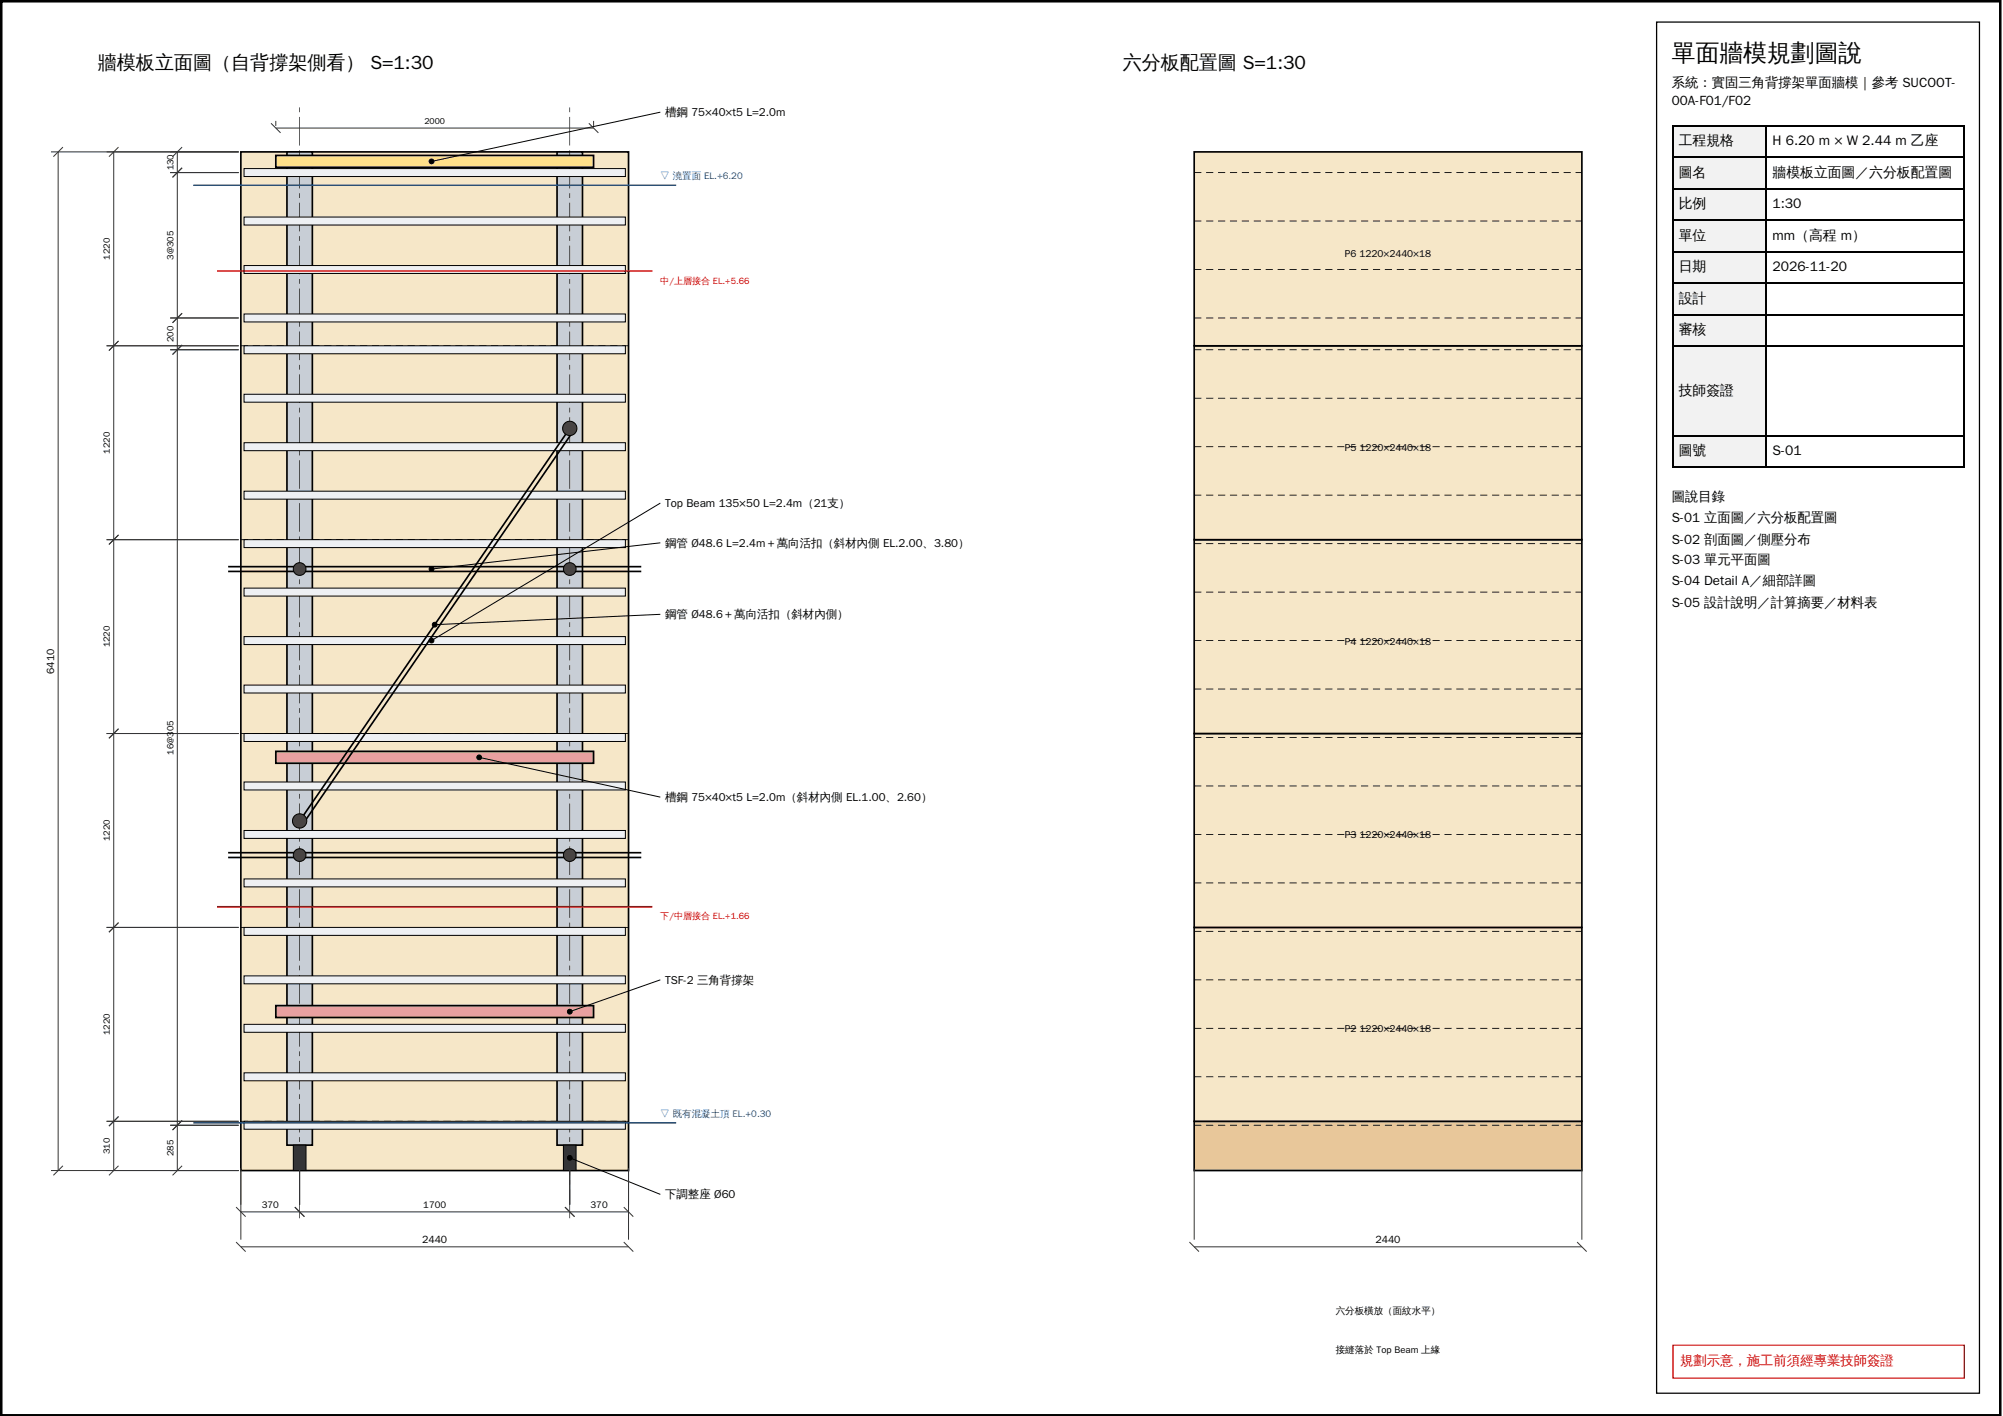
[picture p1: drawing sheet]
<svg xmlns="http://www.w3.org/2000/svg" width="420mm" height="297mm" viewBox="0 0 420 297" stroke-linecap="round" stroke-linejoin="round" font-family="sans-serif">
<path d="M.3 .3h419.3v296.6h-419.3z" fill="none" stroke="#000" stroke-width=".53"/>
<path d="M50.5 31.9h81.4v213.6h-81.4z" fill="#f6e7c8"/>
<path d="M50.5 31.9h81.4v213.6h-81.4z" fill="none" stroke="#000" stroke-width=".35"/>
<g fill="#000">
<path d="M50.5 72.4h1.5v.2h-1.5zM53 72.4h1.5v.2h-1.5zM55.5 72.4h1.5v.2h-1.5zM58 72.4h1.5v.2h-1.5zM60.5 72.4h1.5v.2h-1.5zM63 72.4h1.5v.2h-1.5zM65.5 72.4h1.5v.2h-1.5zM68 72.4h1.5v.2h-1.5zM70.5 72.4h1.5v.2h-1.5zM73 72.4h1.5v.2h-1.5zM75.5 72.4h1.5v.2h-1.5zM78 72.4h1.5v.2h-1.5zM80.5 72.4h1.5v.2h-1.5zM83 72.4h1.5v.2h-1.5zM85.5 72.4h1.5v.2h-1.5zM88 72.4h1.5v.2h-1.5zM90.5 72.4h1.5v.2h-1.5zM93 72.4h1.5v.2h-1.5zM95.5 72.4h1.5v.2h-1.5zM98 72.4h1.5v.2h-1.5zM100.5 72.4h1.5v.2h-1.5zM103 72.4h1.5v.2h-1.5zM105.5 72.4h1.5v.2h-1.5zM108 72.4h1.5v.2h-1.5zM110.5 72.4h1.5v.2h-1.5zM113 72.4h1.5v.2h-1.5zM115.5 72.4h1.5v.2h-1.5zM118 72.4h1.5v.2h-1.5zM120.5 72.4h1.5v.2h-1.5zM123 72.4h1.5v.2h-1.5zM125.5 72.4h1.5v.2h-1.5zM128 72.4h1.5v.2h-1.5zM130.5 72.4h1.4v.2h-1.4z"/>
<path d="M50.5 113.1h1.5v.2h-1.5zM53 113.1h1.5v.2h-1.5zM55.5 113.1h1.5v.2h-1.5zM58 113.1h1.5v.2h-1.5zM60.5 113.1h1.5v.2h-1.5zM63 113.1h1.5v.2h-1.5zM65.5 113.1h1.5v.2h-1.5zM68 113.1h1.5v.2h-1.5zM70.5 113.1h1.5v.2h-1.5zM73 113.1h1.5v.2h-1.5zM75.5 113.1h1.5v.2h-1.5zM78 113.1h1.5v.2h-1.5zM80.5 113.1h1.5v.2h-1.5zM83 113.1h1.5v.2h-1.5zM85.5 113.1h1.5v.2h-1.5zM88 113.1h1.5v.2h-1.5zM90.5 113.1h1.5v.2h-1.5zM93 113.1h1.5v.2h-1.5zM95.5 113.1h1.5v.2h-1.5zM98 113.1h1.5v.2h-1.5zM100.5 113.1h1.5v.2h-1.5zM103 113.1h1.5v.2h-1.5zM105.5 113.1h1.5v.2h-1.5zM108 113.1h1.5v.2h-1.5zM110.5 113.1h1.5v.2h-1.5zM113 113.1h1.5v.2h-1.5zM115.5 113.1h1.5v.2h-1.5zM118 113.1h1.5v.2h-1.5zM120.5 113.1h1.5v.2h-1.5zM123 113.1h1.5v.2h-1.5zM125.5 113.1h1.5v.2h-1.5zM128 113.1h1.5v.2h-1.5zM130.5 113.1h1.4v.2h-1.4z"/>
<path d="M50.5 153.8h1.5v.1h-1.5zM53 153.8h1.5v.1h-1.5zM55.5 153.8h1.5v.1h-1.5zM58 153.8h1.5v.1h-1.5zM60.5 153.8h1.5v.1h-1.5zM63 153.8h1.5v.1h-1.5zM65.5 153.8h1.5v.1h-1.5zM68 153.8h1.5v.1h-1.5zM70.5 153.8h1.5v.1h-1.5zM73 153.8h1.5v.1h-1.5zM75.5 153.8h1.5v.1h-1.5zM78 153.8h1.5v.1h-1.5zM80.5 153.8h1.5v.1h-1.5zM83 153.8h1.5v.1h-1.5zM85.5 153.8h1.5v.1h-1.5zM88 153.8h1.5v.1h-1.5zM90.5 153.8h1.5v.1h-1.5zM93 153.8h1.5v.1h-1.5zM95.5 153.8h1.5v.1h-1.5zM98 153.8h1.5v.1h-1.5zM100.5 153.8h1.5v.1h-1.5zM103 153.8h1.5v.1h-1.5zM105.5 153.8h1.5v.1h-1.5zM108 153.8h1.5v.1h-1.5zM110.5 153.8h1.5v.1h-1.5zM113 153.8h1.5v.1h-1.5zM115.5 153.8h1.5v.1h-1.5zM118 153.8h1.5v.1h-1.5zM120.5 153.8h1.5v.1h-1.5zM123 153.8h1.5v.1h-1.5zM125.5 153.8h1.5v.1h-1.5zM128 153.8h1.5v.1h-1.5zM130.5 153.8h1.4v.1h-1.4z"/>
<path d="M50.5 194.4h1.5v.2h-1.5zM53 194.4h1.5v.2h-1.5zM55.5 194.4h1.5v.2h-1.5zM58 194.4h1.5v.2h-1.5zM60.5 194.4h1.5v.2h-1.5zM63 194.4h1.5v.2h-1.5zM65.5 194.4h1.5v.2h-1.5zM68 194.4h1.5v.2h-1.5zM70.5 194.4h1.5v.2h-1.5zM73 194.4h1.5v.2h-1.5zM75.5 194.4h1.5v.2h-1.5zM78 194.4h1.5v.2h-1.5zM80.5 194.4h1.5v.2h-1.5zM83 194.4h1.5v.2h-1.5zM85.5 194.4h1.5v.2h-1.5zM88 194.4h1.5v.2h-1.5zM90.5 194.4h1.5v.2h-1.5zM93 194.4h1.5v.2h-1.5zM95.5 194.4h1.5v.2h-1.5zM98 194.4h1.5v.2h-1.5zM100.5 194.4h1.5v.2h-1.5zM103 194.4h1.5v.2h-1.5zM105.5 194.4h1.5v.2h-1.5zM108 194.4h1.5v.2h-1.5zM110.5 194.4h1.5v.2h-1.5zM113 194.4h1.5v.2h-1.5zM115.5 194.4h1.5v.2h-1.5zM118 194.4h1.5v.2h-1.5zM120.5 194.4h1.5v.2h-1.5zM123 194.4h1.5v.2h-1.5zM125.5 194.4h1.5v.2h-1.5zM128 194.4h1.5v.2h-1.5zM130.5 194.4h1.4v.2h-1.4z"/>
<path d="M50.5 235.1h1.5v.2h-1.5zM53 235.1h1.5v.2h-1.5zM55.5 235.1h1.5v.2h-1.5zM58 235.1h1.5v.2h-1.5zM60.5 235.1h1.5v.2h-1.5zM63 235.1h1.5v.2h-1.5zM65.5 235.1h1.5v.2h-1.5zM68 235.1h1.5v.2h-1.5zM70.5 235.1h1.5v.2h-1.5zM73 235.1h1.5v.2h-1.5zM75.5 235.1h1.5v.2h-1.5zM78 235.1h1.5v.2h-1.5zM80.5 235.1h1.5v.2h-1.5zM83 235.1h1.5v.2h-1.5zM85.5 235.1h1.5v.2h-1.5zM88 235.1h1.5v.2h-1.5zM90.5 235.1h1.5v.2h-1.5zM93 235.1h1.5v.2h-1.5zM95.5 235.1h1.5v.2h-1.5zM98 235.1h1.5v.2h-1.5zM100.5 235.1h1.5v.2h-1.5zM103 235.1h1.5v.2h-1.5zM105.5 235.1h1.5v.2h-1.5zM108 235.1h1.5v.2h-1.5zM110.5 235.1h1.5v.2h-1.5zM113 235.1h1.5v.2h-1.5zM115.5 235.1h1.5v.2h-1.5zM118 235.1h1.5v.2h-1.5zM120.5 235.1h1.5v.2h-1.5zM123 235.1h1.5v.2h-1.5zM125.5 235.1h1.5v.2h-1.5zM128 235.1h1.5v.2h-1.5zM130.5 235.1h1.4v.2h-1.4z"/>
</g>
<path d="M60.2 31.9h5.3v208.3h-5.3z" fill="#c8ced6"/>
<path d="M60.2 31.9h5.3v208.3h-5.3z" fill="none" stroke="#000" stroke-width=".35"/>
<path d="M62.8 249.5h.1v6h-.1zM62.8 247.5h.1v1h-.1zM62.8 240.5h.1v6h-.1zM62.8 238.5h.1v1h-.1zM62.8 231.5h.1v6h-.1zM62.8 229.5h.1v1h-.1zM62.8 222.5h.1v6h-.1zM62.8 220.5h.1v1h-.1zM62.8 213.5h.1v6h-.1zM62.8 211.5h.1v1h-.1zM62.8 204.5h.1v6h-.1zM62.8 202.5h.1v1h-.1zM62.8 195.5h.1v6h-.1zM62.8 193.5h.1v1h-.1zM62.8 186.5h.1v6h-.1zM62.8 184.5h.1v1h-.1zM62.8 177.5h.1v6h-.1zM62.8 175.5h.1v1h-.1zM62.8 168.5h.1v6h-.1zM62.8 166.5h.1v1h-.1zM62.8 159.5h.1v6h-.1zM62.8 157.5h.1v1h-.1zM62.8 150.5h.1v6h-.1zM62.8 148.5h.1v1h-.1zM62.8 141.5h.1v6h-.1zM62.8 139.5h.1v1h-.1zM62.8 132.5h.1v6h-.1zM62.8 130.5h.1v1h-.1zM62.8 123.5h.1v6h-.1zM62.8 121.5h.1v1h-.1zM62.8 114.5h.1v6h-.1zM62.8 112.5h.1v1h-.1zM62.8 105.5h.1v6h-.1zM62.8 103.5h.1v1h-.1zM62.8 96.5h.1v6h-.1zM62.8 94.5h.1v1h-.1zM62.8 87.5h.1v6h-.1zM62.8 85.5h.1v1h-.1zM62.8 78.5h.1v6h-.1zM62.8 76.5h.1v1h-.1zM62.8 69.5h.1v6h-.1zM62.8 67.5h.1v1h-.1zM62.8 60.5h.1v6h-.1zM62.8 58.5h.1v1h-.1zM62.8 51.5h.1v6h-.1zM62.8 49.5h.1v1h-.1zM62.8 42.5h.1v6h-.1zM62.8 40.5h.1v1h-.1zM62.8 33.5h.1v6h-.1zM62.8 31.5h.1v1h-.1zM62.8 24.5h.1v6h-.1zM62.8 22.5h.1v1h-.1z" fill="#000"/>
<path d="M61.5 240.2h2.7v5.3h-2.7z" fill="#334"/>
<path d="M61.5 240.2h2.7v5.3h-2.7z" fill="none" stroke="#000" stroke-width=".21"/>
<path d="M116.9 31.9h5.3v208.3h-5.3z" fill="#c8ced6"/>
<path d="M116.9 31.9h5.3v208.3h-5.3z" fill="none" stroke="#000" stroke-width=".35"/>
<path d="M119.5 249.5h.1v6h-.1zM119.5 247.5h.1v1h-.1zM119.5 240.5h.1v6h-.1zM119.5 238.5h.1v1h-.1zM119.5 231.5h.1v6h-.1zM119.5 229.5h.1v1h-.1zM119.5 222.5h.1v6h-.1zM119.5 220.5h.1v1h-.1zM119.5 213.5h.1v6h-.1zM119.5 211.5h.1v1h-.1zM119.5 204.5h.1v6h-.1zM119.5 202.5h.1v1h-.1zM119.5 195.5h.1v6h-.1zM119.5 193.5h.1v1h-.1zM119.5 186.5h.1v6h-.1zM119.5 184.5h.1v1h-.1zM119.5 177.5h.1v6h-.1zM119.5 175.5h.1v1h-.1zM119.5 168.5h.1v6h-.1zM119.5 166.5h.1v1h-.1zM119.5 159.5h.1v6h-.1zM119.5 157.5h.1v1h-.1zM119.5 150.5h.1v6h-.1zM119.5 148.5h.1v1h-.1zM119.5 141.5h.1v6h-.1zM119.5 139.5h.1v1h-.1zM119.5 132.5h.1v6h-.1zM119.5 130.5h.1v1h-.1zM119.5 123.5h.1v6h-.1zM119.5 121.5h.1v1h-.1zM119.5 114.5h.1v6h-.1zM119.5 112.5h.1v1h-.1zM119.5 105.5h.1v6h-.1zM119.5 103.5h.1v1h-.1zM119.5 96.5h.1v6h-.1zM119.5 94.5h.1v1h-.1zM119.5 87.5h.1v6h-.1zM119.5 85.5h.1v1h-.1zM119.5 78.5h.1v6h-.1zM119.5 76.5h.1v1h-.1zM119.5 69.5h.1v6h-.1zM119.5 67.5h.1v1h-.1zM119.5 60.5h.1v6h-.1zM119.5 58.5h.1v1h-.1zM119.5 51.5h.1v6h-.1zM119.5 49.5h.1v1h-.1zM119.5 42.5h.1v6h-.1zM119.5 40.5h.1v1h-.1zM119.5 33.5h.1v6h-.1zM119.5 31.5h.1v1h-.1zM119.5 24.5h.1v6h-.1zM119.5 22.5h.1v1h-.1z" fill="#000"/>
<path d="M118.2 240.2h2.7v5.3h-2.7z" fill="#334"/>
<path d="M118.2 240.2h2.7v5.3h-2.7z" fill="none" stroke="#000" stroke-width=".21"/>
<path d="M51.2 235.2h80v1.7h-80z" fill="#eef0f3"/>
<path d="M51.2 235.2h80v1.7h-80z" fill="none" stroke="#000" stroke-width=".21"/>
<path d="M51.2 225h80v1.7h-80z" fill="#eef0f3"/>
<path d="M51.2 225h80v1.7h-80z" fill="none" stroke="#000" stroke-width=".21"/>
<path d="M51.2 214.9h80v1.6h-80z" fill="#eef0f3"/>
<path d="M51.2 214.9h80v1.6h-80z" fill="none" stroke="#000" stroke-width=".21"/>
<path d="M51.2 204.7h80v1.7h-80z" fill="#eef0f3"/>
<path d="M51.2 204.7h80v1.7h-80z" fill="none" stroke="#000" stroke-width=".21"/>
<path d="M51.2 194.5h80v1.7h-80z" fill="#eef0f3"/>
<path d="M51.2 194.5h80v1.7h-80z" fill="none" stroke="#000" stroke-width=".21"/>
<path d="M51.2 184.4h80v1.6h-80z" fill="#eef0f3"/>
<path d="M51.2 184.4h80v1.6h-80z" fill="none" stroke="#000" stroke-width=".21"/>
<path d="M51.2 174.2h80v1.7h-80z" fill="#eef0f3"/>
<path d="M51.2 174.2h80v1.7h-80z" fill="none" stroke="#000" stroke-width=".21"/>
<path d="M51.2 164h80v1.7h-80z" fill="#eef0f3"/>
<path d="M51.2 164h80v1.7h-80z" fill="none" stroke="#000" stroke-width=".21"/>
<path d="M51.2 153.9h80v1.6h-80z" fill="#eef0f3"/>
<path d="M51.2 153.9h80v1.6h-80z" fill="none" stroke="#000" stroke-width=".21"/>
<path d="M51.2 143.7h80v1.7h-80z" fill="#eef0f3"/>
<path d="M51.2 143.7h80v1.7h-80z" fill="none" stroke="#000" stroke-width=".21"/>
<path d="M51.2 133.5h80v1.7h-80z" fill="#eef0f3"/>
<path d="M51.2 133.5h80v1.7h-80z" fill="none" stroke="#000" stroke-width=".21"/>
<path d="M51.2 123.4h80v1.6h-80z" fill="#eef0f3"/>
<path d="M51.2 123.4h80v1.6h-80z" fill="none" stroke="#000" stroke-width=".21"/>
<path d="M51.2 113.2h80v1.7h-80z" fill="#eef0f3"/>
<path d="M51.2 113.2h80v1.7h-80z" fill="none" stroke="#000" stroke-width=".21"/>
<path d="M51.2 103h80v1.7h-80z" fill="#eef0f3"/>
<path d="M51.2 103h80v1.7h-80z" fill="none" stroke="#000" stroke-width=".21"/>
<path d="M51.2 92.9h80v1.6h-80z" fill="#eef0f3"/>
<path d="M51.2 92.9h80v1.6h-80z" fill="none" stroke="#000" stroke-width=".21"/>
<path d="M51.2 82.7h80v1.7h-80z" fill="#eef0f3"/>
<path d="M51.2 82.7h80v1.7h-80z" fill="none" stroke="#000" stroke-width=".21"/>
<path d="M51.2 72.5h80v1.7h-80z" fill="#eef0f3"/>
<path d="M51.2 72.5h80v1.7h-80z" fill="none" stroke="#000" stroke-width=".21"/>
<path d="M51.2 65.9h80v1.6h-80z" fill="#eef0f3"/>
<path d="M51.2 65.9h80v1.6h-80z" fill="none" stroke="#000" stroke-width=".21"/>
<path d="M51.2 55.7h80v1.7h-80z" fill="#eef0f3"/>
<path d="M51.2 55.7h80v1.7h-80z" fill="none" stroke="#000" stroke-width=".21"/>
<path d="M51.2 45.5h80v1.7h-80z" fill="#eef0f3"/>
<path d="M51.2 45.5h80v1.7h-80z" fill="none" stroke="#000" stroke-width=".21"/>
<path d="M51.2 35.4h80v1.6h-80z" fill="#eef0f3"/>
<path d="M51.2 35.4h80v1.6h-80z" fill="none" stroke="#000" stroke-width=".21"/>
<path d="M57.9 32.6h66.6v2.5h-66.6z" fill="#ffe08a"/>
<path d="M57.9 32.6h66.6v2.5h-66.6z" fill="none" stroke="#000" stroke-width=".35"/>
<path d="M57.9 210.9h66.6v2.5h-66.6z" fill="#e8a0a0"/>
<path d="M57.9 210.9h66.6v2.5h-66.6z" fill="none" stroke="#000" stroke-width=".35"/>
<path d="M57.9 157.6h66.6v2.5h-66.6z" fill="#e8a0a0"/>
<path d="M57.9 157.6h66.6v2.5h-66.6zM47.9 178.9h86.6M47.9 179.9h86.6" fill="none" stroke="#000" stroke-width=".35"/>
<circle cx="62.9" cy="179.4" r="1.33" fill="#444"/>
<circle cx="62.9" cy="179.4" r="1.33" fill="none" stroke="#000" stroke-width=".21"/>
<circle cx="119.5" cy="179.4" r="1.33" fill="#444"/>
<circle cx="119.5" cy="179.4" r="1.33" fill="none" stroke="#000" stroke-width=".21"/>
<path d="M47.9 118.9h86.6M47.9 119.9h86.6" fill="none" stroke="#000" stroke-width=".35"/>
<circle cx="62.9" cy="119.4" r="1.33" fill="#444"/>
<circle cx="62.9" cy="119.4" r="1.33" fill="none" stroke="#000" stroke-width=".21"/>
<circle cx="119.5" cy="119.4" r="1.33" fill="#444"/>
<circle cx="119.5" cy="119.4" r="1.33" fill="none" stroke="#000" stroke-width=".21"/>
<path d="M119.5 89.9l-56.6 82.3M120.2 90.5l-56.7 82.4" fill="none" stroke="#000" stroke-width=".35"/>
<circle cx="62.9" cy="172.2" r="1.5" fill="#444"/>
<circle cx="62.9" cy="172.2" r="1.5" fill="none" stroke="#000" stroke-width=".21"/>
<circle cx="119.5" cy="89.9" r="1.5" fill="#444"/>
<g fill="none" stroke="#000" stroke-width=".21">
<path d="M138.5 23.5l-48 10.4M138.5 113.9l-48 5.5M138.5 105.5l-48 28.9M138.5 128.9l-47.3 2.1M100.5 158.9l38 8.3M138.5 205.5l-19 6.7M119.5 242.9l19 7.6"/>
<circle cx="90.5" cy="33.9" r=".5"/>
<circle cx="119.5" cy="89.9" r="1.5"/>
<circle cx="90.5" cy="119.4" r=".5"/>
<circle cx="90.5" cy="134.4" r=".5"/>
<circle cx="91.2" cy="131" r=".5"/>
<circle cx="100.5" cy="158.9" r=".5"/>
<circle cx="119.5" cy="212.2" r=".5"/>
<circle cx="119.5" cy="242.9" r=".5"/>
</g>
<path d="M45.5 56.9h91.4M45.5 190.2h91.4" fill="none" stroke="#c00" stroke-width=".35"/>
<path d="M40.5 38.9h101.4M40.5 235.5h101.4" fill="none" stroke="#05a" stroke-width=".3"/>
<g fill="#000">
<circle cx="90.5" cy="33.9" r=".5"/>
<circle cx="90.5" cy="119.4" r=".5"/>
<circle cx="90.5" cy="134.4" r=".5"/>
<circle cx="91.2" cy="131" r=".5"/>
<circle cx="100.5" cy="158.9" r=".5"/>
<circle cx="119.5" cy="212.2" r=".5"/>
<circle cx="119.5" cy="242.9" r=".5"/>
</g>
<g fill="none" stroke="#333" stroke-width=".21">
<path d="M10.7 31.9h39.4M12.2 31.9v213.6M13.2 30.9l-2 2M23.9 31.9v213.6M24.9 30.9l-2 2M35.7 36.2h14.4M37.2 31.9v213.6M38.2 35.2l-2 2M38.2 30.9l-2 2M56.9 25.9l2 2M57.9 25.4v1M57.9 26.9h66.6"/>
<path d="M123.5 25.9l2 2M124.5 25.4v1M22.4 72.5h27.7M24.9 71.5l-2 2M35.7 73.4h14.4M35.7 66.7h14.4M38.2 72.4l-2 2M38.2 65.7l-2 2M22.4 113.2h27.7M24.9 112.2l-2 2M22.4 153.9h27.7M24.9 152.9l-2 2"/>
<path d="M22.4 194.5h27.7M24.9 193.5l-2 2M22.4 235.2h27.7M24.9 234.2l-2 2M35.7 236h14.4M38.2 235l-2 2M10.7 245.5h39.4M13.2 244.5l-2 2M24.9 244.5l-2 2M38.2 244.5l-2 2M49.5 253.2l2 2M50.5 245.1v14.9"/>
<path d="M50.5 254.2h81.4M61.9 253.2l2 2M62.9 245.1v7.6M118.5 253.2l2 2M119.5 245.1v7.6M130.9 253.2l2 2M131.9 245.1v14.9M49.5 260.5l2 2M50.5 261.5h81.4M130.9 260.5l2 2"/>
</g>
<path d="M250.5 235.2h81.4v10.3h-81.4z" fill="#e8c79a"/>
<path d="M250.5 235.2h81.4v10.3h-81.4z" fill="none" stroke="#000" stroke-width=".35"/>
<path d="M250.5 194.5h81.4v40.7h-81.4z" fill="#f6e7c8"/>
<path d="M250.5 194.5h81.4v40.7h-81.4z" fill="none" stroke="#000" stroke-width=".35"/>
<path d="M250.5 153.9h81.4v40.6h-81.4z" fill="#f6e7c8"/>
<path d="M250.5 153.9h81.4v40.6h-81.4z" fill="none" stroke="#000" stroke-width=".35"/>
<path d="M250.5 113.2h81.4v40.7h-81.4z" fill="#f6e7c8"/>
<path d="M250.5 113.2h81.4v40.7h-81.4z" fill="none" stroke="#000" stroke-width=".35"/>
<path d="M250.5 72.5h81.4v40.7h-81.4z" fill="#f6e7c8"/>
<path d="M250.5 72.5h81.4v40.7h-81.4z" fill="none" stroke="#000" stroke-width=".35"/>
<path d="M250.5 31.9h81.4v40.6h-81.4z" fill="#f6e7c8"/>
<path d="M250.5 31.9h81.4v40.6h-81.4z" fill="none" stroke="#000" stroke-width=".35"/>
<g fill="#000">
<path d="M250.5 36.1h1.5v.2h-1.5zM253 36.1h1.5v.2h-1.5zM255.5 36.1h1.5v.2h-1.5zM258 36.1h1.5v.2h-1.5zM260.5 36.1h1.5v.2h-1.5zM263 36.1h1.5v.2h-1.5zM265.5 36.1h1.5v.2h-1.5zM268 36.1h1.5v.2h-1.5zM270.5 36.1h1.5v.2h-1.5zM273 36.1h1.5v.2h-1.5zM275.5 36.1h1.5v.2h-1.5zM278 36.1h1.5v.2h-1.5zM280.5 36.1h1.5v.2h-1.5zM283 36.1h1.5v.2h-1.5zM285.5 36.1h1.5v.2h-1.5zM288 36.1h1.5v.2h-1.5zM290.5 36.1h1.5v.2h-1.5zM293 36.1h1.5v.2h-1.5zM295.5 36.1h1.5v.2h-1.5zM298 36.1h1.5v.2h-1.5zM300.5 36.1h1.5v.2h-1.5zM303 36.1h1.5v.2h-1.5zM305.5 36.1h1.5v.2h-1.5zM308 36.1h1.5v.2h-1.5zM310.5 36.1h1.5v.2h-1.5zM313 36.1h1.5v.2h-1.5zM315.5 36.1h1.5v.2h-1.5zM318 36.1h1.5v.2h-1.5zM320.5 36.1h1.5v.2h-1.5zM323 36.1h1.5v.2h-1.5zM325.5 36.1h1.5v.2h-1.5zM328 36.1h1.5v.2h-1.5zM330.5 36.1h1.4v.2h-1.4z"/>
<path d="M250.5 56.4h1.5v.2h-1.5zM253 56.4h1.5v.2h-1.5zM255.5 56.4h1.5v.2h-1.5zM258 56.4h1.5v.2h-1.5zM260.5 56.4h1.5v.2h-1.5zM263 56.4h1.5v.2h-1.5zM265.5 56.4h1.5v.2h-1.5zM268 56.4h1.5v.2h-1.5zM270.5 56.4h1.5v.2h-1.5zM273 56.4h1.5v.2h-1.5zM275.5 56.4h1.5v.2h-1.5zM278 56.4h1.5v.2h-1.5zM280.5 56.4h1.5v.2h-1.5zM283 56.4h1.5v.2h-1.5zM285.5 56.4h1.5v.2h-1.5zM288 56.4h1.5v.2h-1.5zM290.5 56.4h1.5v.2h-1.5zM293 56.4h1.5v.2h-1.5zM295.5 56.4h1.5v.2h-1.5zM298 56.4h1.5v.2h-1.5zM300.5 56.4h1.5v.2h-1.5zM303 56.4h1.5v.2h-1.5zM305.5 56.4h1.5v.2h-1.5zM308 56.4h1.5v.2h-1.5zM310.5 56.4h1.5v.2h-1.5zM313 56.4h1.5v.2h-1.5zM315.5 56.4h1.5v.2h-1.5zM318 56.4h1.5v.2h-1.5zM320.5 56.4h1.5v.2h-1.5zM323 56.4h1.5v.2h-1.5zM325.5 56.4h1.5v.2h-1.5zM328 56.4h1.5v.2h-1.5zM330.5 56.4h1.4v.2h-1.4z"/>
<path d="M250.5 46.3h1.5v.1h-1.5zM253 46.3h1.5v.1h-1.5zM255.5 46.3h1.5v.1h-1.5zM258 46.3h1.5v.1h-1.5zM260.5 46.3h1.5v.1h-1.5zM263 46.3h1.5v.1h-1.5zM265.5 46.3h1.5v.1h-1.5zM268 46.3h1.5v.1h-1.5zM270.5 46.3h1.5v.1h-1.5zM273 46.3h1.5v.1h-1.5zM275.5 46.3h1.5v.1h-1.5zM278 46.3h1.5v.1h-1.5zM280.5 46.3h1.5v.1h-1.5zM283 46.3h1.5v.1h-1.5zM285.5 46.3h1.5v.1h-1.5zM288 46.3h1.5v.1h-1.5zM290.5 46.3h1.5v.1h-1.5zM293 46.3h1.5v.1h-1.5zM295.5 46.3h1.5v.1h-1.5zM298 46.3h1.5v.1h-1.5zM300.5 46.3h1.5v.1h-1.5zM303 46.3h1.5v.1h-1.5zM305.5 46.3h1.5v.1h-1.5zM308 46.3h1.5v.1h-1.5zM310.5 46.3h1.5v.1h-1.5zM313 46.3h1.5v.1h-1.5zM315.5 46.3h1.5v.1h-1.5zM318 46.3h1.5v.1h-1.5zM320.5 46.3h1.5v.1h-1.5zM323 46.3h1.5v.1h-1.5zM325.5 46.3h1.5v.1h-1.5zM328 46.3h1.5v.1h-1.5zM330.5 46.3h1.4v.1h-1.4z"/>
<path d="M250.5 73.3h1.5v.1h-1.5zM253 73.3h1.5v.1h-1.5zM255.5 73.3h1.5v.1h-1.5zM258 73.3h1.5v.1h-1.5zM260.5 73.3h1.5v.1h-1.5zM263 73.3h1.5v.1h-1.5zM265.5 73.3h1.5v.1h-1.5zM268 73.3h1.5v.1h-1.5zM270.5 73.3h1.5v.1h-1.5zM273 73.3h1.5v.1h-1.5zM275.5 73.3h1.5v.1h-1.5zM278 73.3h1.5v.1h-1.5zM280.5 73.3h1.5v.1h-1.5zM283 73.3h1.5v.1h-1.5zM285.5 73.3h1.5v.1h-1.5zM288 73.3h1.5v.1h-1.5zM290.5 73.3h1.5v.1h-1.5zM293 73.3h1.5v.1h-1.5zM295.5 73.3h1.5v.1h-1.5zM298 73.3h1.5v.1h-1.5zM300.5 73.3h1.5v.1h-1.5zM303 73.3h1.5v.1h-1.5zM305.5 73.3h1.5v.1h-1.5zM308 73.3h1.5v.1h-1.5zM310.5 73.3h1.5v.1h-1.5zM313 73.3h1.5v.1h-1.5zM315.5 73.3h1.5v.1h-1.5zM318 73.3h1.5v.1h-1.5zM320.5 73.3h1.5v.1h-1.5zM323 73.3h1.5v.1h-1.5zM325.5 73.3h1.5v.1h-1.5zM328 73.3h1.5v.1h-1.5zM330.5 73.3h1.4v.1h-1.4z"/>
<path d="M250.5 66.6h1.5v.2h-1.5zM253 66.6h1.5v.2h-1.5zM255.5 66.6h1.5v.2h-1.5zM258 66.6h1.5v.2h-1.5zM260.5 66.6h1.5v.2h-1.5zM263 66.6h1.5v.2h-1.5zM265.5 66.6h1.5v.2h-1.5zM268 66.6h1.5v.2h-1.5zM270.5 66.6h1.5v.2h-1.5zM273 66.6h1.5v.2h-1.5zM275.5 66.6h1.5v.2h-1.5zM278 66.6h1.5v.2h-1.5zM280.5 66.6h1.5v.2h-1.5zM283 66.6h1.5v.2h-1.5zM285.5 66.6h1.5v.2h-1.5zM288 66.6h1.5v.2h-1.5zM290.5 66.6h1.5v.2h-1.5zM293 66.6h1.5v.2h-1.5zM295.5 66.6h1.5v.2h-1.5zM298 66.6h1.5v.2h-1.5zM300.5 66.6h1.5v.2h-1.5zM303 66.6h1.5v.2h-1.5zM305.5 66.6h1.5v.2h-1.5zM308 66.6h1.5v.2h-1.5zM310.5 66.6h1.5v.2h-1.5zM313 66.6h1.5v.2h-1.5zM315.5 66.6h1.5v.2h-1.5zM318 66.6h1.5v.2h-1.5zM320.5 66.6h1.5v.2h-1.5zM323 66.6h1.5v.2h-1.5zM325.5 66.6h1.5v.2h-1.5zM328 66.6h1.5v.2h-1.5zM330.5 66.6h1.4v.2h-1.4z"/>
<path d="M250.5 93.6h1.5v.2h-1.5zM253 93.6h1.5v.2h-1.5zM255.5 93.6h1.5v.2h-1.5zM258 93.6h1.5v.2h-1.5zM260.5 93.6h1.5v.2h-1.5zM263 93.6h1.5v.2h-1.5zM265.5 93.6h1.5v.2h-1.5zM268 93.6h1.5v.2h-1.5zM270.5 93.6h1.5v.2h-1.5zM273 93.6h1.5v.2h-1.5zM275.5 93.6h1.5v.2h-1.5zM278 93.6h1.5v.2h-1.5zM280.5 93.6h1.5v.2h-1.5zM283 93.6h1.5v.2h-1.5zM285.5 93.6h1.5v.2h-1.5zM288 93.6h1.5v.2h-1.5zM290.5 93.6h1.5v.2h-1.5zM293 93.6h1.5v.2h-1.5zM295.5 93.6h1.5v.2h-1.5zM298 93.6h1.5v.2h-1.5zM300.5 93.6h1.5v.2h-1.5zM303 93.6h1.5v.2h-1.5zM305.5 93.6h1.5v.2h-1.5zM308 93.6h1.5v.2h-1.5zM310.5 93.6h1.5v.2h-1.5zM313 93.6h1.5v.2h-1.5zM315.5 93.6h1.5v.2h-1.5zM318 93.6h1.5v.2h-1.5zM320.5 93.6h1.5v.2h-1.5zM323 93.6h1.5v.2h-1.5zM325.5 93.6h1.5v.2h-1.5zM328 93.6h1.5v.2h-1.5zM330.5 93.6h1.4v.2h-1.4z"/>
<path d="M250.5 83.4h1.5v.2h-1.5zM253 83.4h1.5v.2h-1.5zM255.5 83.4h1.5v.2h-1.5zM258 83.4h1.5v.2h-1.5zM260.5 83.4h1.5v.2h-1.5zM263 83.4h1.5v.2h-1.5zM265.5 83.4h1.5v.2h-1.5zM268 83.4h1.5v.2h-1.5zM270.5 83.4h1.5v.2h-1.5zM273 83.4h1.5v.2h-1.5zM275.5 83.4h1.5v.2h-1.5zM278 83.4h1.5v.2h-1.5zM280.5 83.4h1.5v.2h-1.5zM283 83.4h1.5v.2h-1.5zM285.5 83.4h1.5v.2h-1.5zM288 83.4h1.5v.2h-1.5zM290.5 83.4h1.5v.2h-1.5zM293 83.4h1.5v.2h-1.5zM295.5 83.4h1.5v.2h-1.5zM298 83.4h1.5v.2h-1.5zM300.5 83.4h1.5v.2h-1.5zM303 83.4h1.5v.2h-1.5zM305.5 83.4h1.5v.2h-1.5zM308 83.4h1.5v.2h-1.5zM310.5 83.4h1.5v.2h-1.5zM313 83.4h1.5v.2h-1.5zM315.5 83.4h1.5v.2h-1.5zM318 83.4h1.5v.2h-1.5zM320.5 83.4h1.5v.2h-1.5zM323 83.4h1.5v.2h-1.5zM325.5 83.4h1.5v.2h-1.5zM328 83.4h1.5v.2h-1.5zM330.5 83.4h1.4v.2h-1.4z"/>
<path d="M250.5 113.9h1.5v.2h-1.5zM253 113.9h1.5v.2h-1.5zM255.5 113.9h1.5v.2h-1.5zM258 113.9h1.5v.2h-1.5zM260.5 113.9h1.5v.2h-1.5zM263 113.9h1.5v.2h-1.5zM265.5 113.9h1.5v.2h-1.5zM268 113.9h1.5v.2h-1.5zM270.5 113.9h1.5v.2h-1.5zM273 113.9h1.5v.2h-1.5zM275.5 113.9h1.5v.2h-1.5zM278 113.9h1.5v.2h-1.5zM280.5 113.9h1.5v.2h-1.5zM283 113.9h1.5v.2h-1.5zM285.5 113.9h1.5v.2h-1.5zM288 113.9h1.5v.2h-1.5zM290.5 113.9h1.5v.2h-1.5zM293 113.9h1.5v.2h-1.5zM295.5 113.9h1.5v.2h-1.5zM298 113.9h1.5v.2h-1.5zM300.5 113.9h1.5v.2h-1.5zM303 113.9h1.5v.2h-1.5zM305.5 113.9h1.5v.2h-1.5zM308 113.9h1.5v.2h-1.5zM310.5 113.9h1.5v.2h-1.5zM313 113.9h1.5v.2h-1.5zM315.5 113.9h1.5v.2h-1.5zM318 113.9h1.5v.2h-1.5zM320.5 113.9h1.5v.2h-1.5zM323 113.9h1.5v.2h-1.5zM325.5 113.9h1.5v.2h-1.5zM328 113.9h1.5v.2h-1.5zM330.5 113.9h1.4v.2h-1.4z"/>
<path d="M250.5 103.8h1.5v.1h-1.5zM253 103.8h1.5v.1h-1.5zM255.5 103.8h1.5v.1h-1.5zM258 103.8h1.5v.1h-1.5zM260.5 103.8h1.5v.1h-1.5zM263 103.8h1.5v.1h-1.5zM265.5 103.8h1.5v.1h-1.5zM268 103.8h1.5v.1h-1.5zM270.5 103.8h1.5v.1h-1.5zM273 103.8h1.5v.1h-1.5zM275.5 103.8h1.5v.1h-1.5zM278 103.8h1.5v.1h-1.5zM280.5 103.8h1.5v.1h-1.5zM283 103.8h1.5v.1h-1.5zM285.5 103.8h1.5v.1h-1.5zM288 103.8h1.5v.1h-1.5zM290.5 103.8h1.5v.1h-1.5zM293 103.8h1.5v.1h-1.5zM295.5 103.8h1.5v.1h-1.5zM298 103.8h1.5v.1h-1.5zM300.5 103.8h1.5v.1h-1.5zM303 103.8h1.5v.1h-1.5zM305.5 103.8h1.5v.1h-1.5zM308 103.8h1.5v.1h-1.5zM310.5 103.8h1.5v.1h-1.5zM313 103.8h1.5v.1h-1.5zM315.5 103.8h1.5v.1h-1.5zM318 103.8h1.5v.1h-1.5zM320.5 103.8h1.5v.1h-1.5zM323 103.8h1.5v.1h-1.5zM325.5 103.8h1.5v.1h-1.5zM328 103.8h1.5v.1h-1.5zM330.5 103.8h1.4v.1h-1.4z"/>
<path d="M250.5 134.3h1.5v.1h-1.5zM253 134.3h1.5v.1h-1.5zM255.5 134.3h1.5v.1h-1.5zM258 134.3h1.5v.1h-1.5zM260.5 134.3h1.5v.1h-1.5zM263 134.3h1.5v.1h-1.5zM265.5 134.3h1.5v.1h-1.5zM268 134.3h1.5v.1h-1.5zM270.5 134.3h1.5v.1h-1.5zM273 134.3h1.5v.1h-1.5zM275.5 134.3h1.5v.1h-1.5zM278 134.3h1.5v.1h-1.5zM280.5 134.3h1.5v.1h-1.5zM283 134.3h1.5v.1h-1.5zM285.5 134.3h1.5v.1h-1.5zM288 134.3h1.5v.1h-1.5zM290.5 134.3h1.5v.1h-1.5zM293 134.3h1.5v.1h-1.5zM295.5 134.3h1.5v.1h-1.5zM298 134.3h1.5v.1h-1.5zM300.5 134.3h1.5v.1h-1.5zM303 134.3h1.5v.1h-1.5zM305.5 134.3h1.5v.1h-1.5zM308 134.3h1.5v.1h-1.5zM310.5 134.3h1.5v.1h-1.5zM313 134.3h1.5v.1h-1.5zM315.5 134.3h1.5v.1h-1.5zM318 134.3h1.5v.1h-1.5zM320.5 134.3h1.5v.1h-1.5zM323 134.3h1.5v.1h-1.5zM325.5 134.3h1.5v.1h-1.5zM328 134.3h1.5v.1h-1.5zM330.5 134.3h1.4v.1h-1.4z"/>
<path d="M250.5 124.1h1.5v.2h-1.5zM253 124.1h1.5v.2h-1.5zM255.5 124.1h1.5v.2h-1.5zM258 124.1h1.5v.2h-1.5zM260.5 124.1h1.5v.2h-1.5zM263 124.1h1.5v.2h-1.5zM265.5 124.1h1.5v.2h-1.5zM268 124.1h1.5v.2h-1.5zM270.5 124.1h1.5v.2h-1.5zM273 124.1h1.5v.2h-1.5zM275.5 124.1h1.5v.2h-1.5zM278 124.1h1.5v.2h-1.5zM280.5 124.1h1.5v.2h-1.5zM283 124.1h1.5v.2h-1.5zM285.5 124.1h1.5v.2h-1.5zM288 124.1h1.5v.2h-1.5zM290.5 124.1h1.5v.2h-1.5zM293 124.1h1.5v.2h-1.5zM295.5 124.1h1.5v.2h-1.5zM298 124.1h1.5v.2h-1.5zM300.5 124.1h1.5v.2h-1.5zM303 124.1h1.5v.2h-1.5zM305.5 124.1h1.5v.2h-1.5zM308 124.1h1.5v.2h-1.5zM310.5 124.1h1.5v.2h-1.5zM313 124.1h1.5v.2h-1.5zM315.5 124.1h1.5v.2h-1.5zM318 124.1h1.5v.2h-1.5zM320.5 124.1h1.5v.2h-1.5zM323 124.1h1.5v.2h-1.5zM325.5 124.1h1.5v.2h-1.5zM328 124.1h1.5v.2h-1.5zM330.5 124.1h1.4v.2h-1.4z"/>
<path d="M250.5 154.6h1.5v.2h-1.5zM253 154.6h1.5v.2h-1.5zM255.5 154.6h1.5v.2h-1.5zM258 154.6h1.5v.2h-1.5zM260.5 154.6h1.5v.2h-1.5zM263 154.6h1.5v.2h-1.5zM265.5 154.6h1.5v.2h-1.5zM268 154.6h1.5v.2h-1.5zM270.5 154.6h1.5v.2h-1.5zM273 154.6h1.5v.2h-1.5zM275.5 154.6h1.5v.2h-1.5zM278 154.6h1.5v.2h-1.5zM280.5 154.6h1.5v.2h-1.5zM283 154.6h1.5v.2h-1.5zM285.5 154.6h1.5v.2h-1.5zM288 154.6h1.5v.2h-1.5zM290.5 154.6h1.5v.2h-1.5zM293 154.6h1.5v.2h-1.5zM295.5 154.6h1.5v.2h-1.5zM298 154.6h1.5v.2h-1.5zM300.5 154.6h1.5v.2h-1.5zM303 154.6h1.5v.2h-1.5zM305.5 154.6h1.5v.2h-1.5zM308 154.6h1.5v.2h-1.5zM310.5 154.6h1.5v.2h-1.5zM313 154.6h1.5v.2h-1.5zM315.5 154.6h1.5v.2h-1.5zM318 154.6h1.5v.2h-1.5zM320.5 154.6h1.5v.2h-1.5zM323 154.6h1.5v.2h-1.5zM325.5 154.6h1.5v.2h-1.5zM328 154.6h1.5v.2h-1.5zM330.5 154.6h1.4v.2h-1.4z"/>
<path d="M250.5 144.4h1.5v.2h-1.5zM253 144.4h1.5v.2h-1.5zM255.5 144.4h1.5v.2h-1.5zM258 144.4h1.5v.2h-1.5zM260.5 144.4h1.5v.2h-1.5zM263 144.4h1.5v.2h-1.5zM265.5 144.4h1.5v.2h-1.5zM268 144.4h1.5v.2h-1.5zM270.5 144.4h1.5v.2h-1.5zM273 144.4h1.5v.2h-1.5zM275.5 144.4h1.5v.2h-1.5zM278 144.4h1.5v.2h-1.5zM280.5 144.4h1.5v.2h-1.5zM283 144.4h1.5v.2h-1.5zM285.5 144.4h1.5v.2h-1.5zM288 144.4h1.5v.2h-1.5zM290.5 144.4h1.5v.2h-1.5zM293 144.4h1.5v.2h-1.5zM295.5 144.4h1.5v.2h-1.5zM298 144.4h1.5v.2h-1.5zM300.5 144.4h1.5v.2h-1.5zM303 144.4h1.5v.2h-1.5zM305.5 144.4h1.5v.2h-1.5zM308 144.4h1.5v.2h-1.5zM310.5 144.4h1.5v.2h-1.5zM313 144.4h1.5v.2h-1.5zM315.5 144.4h1.5v.2h-1.5zM318 144.4h1.5v.2h-1.5zM320.5 144.4h1.5v.2h-1.5zM323 144.4h1.5v.2h-1.5zM325.5 144.4h1.5v.2h-1.5zM328 144.4h1.5v.2h-1.5zM330.5 144.4h1.4v.2h-1.4z"/>
<path d="M250.5 174.9h1.5v.2h-1.5zM253 174.9h1.5v.2h-1.5zM255.5 174.9h1.5v.2h-1.5zM258 174.9h1.5v.2h-1.5zM260.5 174.9h1.5v.2h-1.5zM263 174.9h1.5v.2h-1.5zM265.5 174.9h1.5v.2h-1.5zM268 174.9h1.5v.2h-1.5zM270.5 174.9h1.5v.2h-1.5zM273 174.9h1.5v.2h-1.5zM275.5 174.9h1.5v.2h-1.5zM278 174.9h1.5v.2h-1.5zM280.5 174.9h1.5v.2h-1.5zM283 174.9h1.5v.2h-1.5zM285.5 174.9h1.5v.2h-1.5zM288 174.9h1.5v.2h-1.5zM290.5 174.9h1.5v.2h-1.5zM293 174.9h1.5v.2h-1.5zM295.5 174.9h1.5v.2h-1.5zM298 174.9h1.5v.2h-1.5zM300.5 174.9h1.5v.2h-1.5zM303 174.9h1.5v.2h-1.5zM305.5 174.9h1.5v.2h-1.5zM308 174.9h1.5v.2h-1.5zM310.5 174.9h1.5v.2h-1.5zM313 174.9h1.5v.2h-1.5zM315.5 174.9h1.5v.2h-1.5zM318 174.9h1.5v.2h-1.5zM320.5 174.9h1.5v.2h-1.5zM323 174.9h1.5v.2h-1.5zM325.5 174.9h1.5v.2h-1.5zM328 174.9h1.5v.2h-1.5zM330.5 174.9h1.4v.2h-1.4z"/>
<path d="M250.5 164.8h1.5v.1h-1.5zM253 164.8h1.5v.1h-1.5zM255.5 164.8h1.5v.1h-1.5zM258 164.8h1.5v.1h-1.5zM260.5 164.8h1.5v.1h-1.5zM263 164.8h1.5v.1h-1.5zM265.5 164.8h1.5v.1h-1.5zM268 164.8h1.5v.1h-1.5zM270.5 164.8h1.5v.1h-1.5zM273 164.8h1.5v.1h-1.5zM275.5 164.8h1.5v.1h-1.5zM278 164.8h1.5v.1h-1.5zM280.5 164.8h1.5v.1h-1.5zM283 164.8h1.5v.1h-1.5zM285.5 164.8h1.5v.1h-1.5zM288 164.8h1.5v.1h-1.5zM290.5 164.8h1.5v.1h-1.5zM293 164.8h1.5v.1h-1.5zM295.5 164.8h1.5v.1h-1.5zM298 164.8h1.5v.1h-1.5zM300.5 164.8h1.5v.1h-1.5zM303 164.8h1.5v.1h-1.5zM305.5 164.8h1.5v.1h-1.5zM308 164.8h1.5v.1h-1.5zM310.5 164.8h1.5v.1h-1.5zM313 164.8h1.5v.1h-1.5zM315.5 164.8h1.5v.1h-1.5zM318 164.8h1.5v.1h-1.5zM320.5 164.8h1.5v.1h-1.5zM323 164.8h1.5v.1h-1.5zM325.5 164.8h1.5v.1h-1.5zM328 164.8h1.5v.1h-1.5zM330.5 164.8h1.4v.1h-1.4z"/>
<path d="M250.5 195.3h1.5v.1h-1.5zM253 195.3h1.5v.1h-1.5zM255.5 195.3h1.5v.1h-1.5zM258 195.3h1.5v.1h-1.5zM260.5 195.3h1.5v.1h-1.5zM263 195.3h1.5v.1h-1.5zM265.5 195.3h1.5v.1h-1.5zM268 195.3h1.5v.1h-1.5zM270.5 195.3h1.5v.1h-1.5zM273 195.3h1.5v.1h-1.5zM275.5 195.3h1.5v.1h-1.5zM278 195.3h1.5v.1h-1.5zM280.5 195.3h1.5v.1h-1.5zM283 195.3h1.5v.1h-1.5zM285.5 195.3h1.5v.1h-1.5zM288 195.3h1.5v.1h-1.5zM290.5 195.3h1.5v.1h-1.5zM293 195.3h1.5v.1h-1.5zM295.5 195.3h1.5v.1h-1.5zM298 195.3h1.5v.1h-1.5zM300.5 195.3h1.5v.1h-1.5zM303 195.3h1.5v.1h-1.5zM305.5 195.3h1.5v.1h-1.5zM308 195.3h1.5v.1h-1.5zM310.5 195.3h1.5v.1h-1.5zM313 195.3h1.5v.1h-1.5zM315.5 195.3h1.5v.1h-1.5zM318 195.3h1.5v.1h-1.5zM320.5 195.3h1.5v.1h-1.5zM323 195.3h1.5v.1h-1.5zM325.5 195.3h1.5v.1h-1.5zM328 195.3h1.5v.1h-1.5zM330.5 195.3h1.4v.1h-1.4z"/>
<path d="M250.5 185.1h1.5v.2h-1.5zM253 185.1h1.5v.2h-1.5zM255.5 185.1h1.5v.2h-1.5zM258 185.1h1.5v.2h-1.5zM260.5 185.1h1.5v.2h-1.5zM263 185.1h1.5v.2h-1.5zM265.5 185.1h1.5v.2h-1.5zM268 185.1h1.5v.2h-1.5zM270.5 185.1h1.5v.2h-1.5zM273 185.1h1.5v.2h-1.5zM275.5 185.1h1.5v.2h-1.5zM278 185.1h1.5v.2h-1.5zM280.5 185.1h1.5v.2h-1.5zM283 185.1h1.5v.2h-1.5zM285.5 185.1h1.5v.2h-1.5zM288 185.1h1.5v.2h-1.5zM290.5 185.1h1.5v.2h-1.5zM293 185.1h1.5v.2h-1.5zM295.5 185.1h1.5v.2h-1.5zM298 185.1h1.5v.2h-1.5zM300.5 185.1h1.5v.2h-1.5zM303 185.1h1.5v.2h-1.5zM305.5 185.1h1.5v.2h-1.5zM308 185.1h1.5v.2h-1.5zM310.5 185.1h1.5v.2h-1.5zM313 185.1h1.5v.2h-1.5zM315.5 185.1h1.5v.2h-1.5zM318 185.1h1.5v.2h-1.5zM320.5 185.1h1.5v.2h-1.5zM323 185.1h1.5v.2h-1.5zM325.5 185.1h1.5v.2h-1.5zM328 185.1h1.5v.2h-1.5zM330.5 185.1h1.4v.2h-1.4z"/>
<path d="M250.5 215.6h1.5v.2h-1.5zM253 215.6h1.5v.2h-1.5zM255.5 215.6h1.5v.2h-1.5zM258 215.6h1.5v.2h-1.5zM260.5 215.6h1.5v.2h-1.5zM263 215.6h1.5v.2h-1.5zM265.5 215.6h1.5v.2h-1.5zM268 215.6h1.5v.2h-1.5zM270.5 215.6h1.5v.2h-1.5zM273 215.6h1.5v.2h-1.5zM275.5 215.6h1.5v.2h-1.5zM278 215.6h1.5v.2h-1.5zM280.5 215.6h1.5v.2h-1.5zM283 215.6h1.5v.2h-1.5zM285.5 215.6h1.5v.2h-1.5zM288 215.6h1.5v.2h-1.5zM290.5 215.6h1.5v.2h-1.5zM293 215.6h1.5v.2h-1.5zM295.5 215.6h1.5v.2h-1.5zM298 215.6h1.5v.2h-1.5zM300.5 215.6h1.5v.2h-1.5zM303 215.6h1.5v.2h-1.5zM305.5 215.6h1.5v.2h-1.5zM308 215.6h1.5v.2h-1.5zM310.5 215.6h1.5v.2h-1.5zM313 215.6h1.5v.2h-1.5zM315.5 215.6h1.5v.2h-1.5zM318 215.6h1.5v.2h-1.5zM320.5 215.6h1.5v.2h-1.5zM323 215.6h1.5v.2h-1.5zM325.5 215.6h1.5v.2h-1.5zM328 215.6h1.5v.2h-1.5zM330.5 215.6h1.4v.2h-1.4z"/>
<path d="M250.5 205.4h1.5v.2h-1.5zM253 205.4h1.5v.2h-1.5zM255.5 205.4h1.5v.2h-1.5zM258 205.4h1.5v.2h-1.5zM260.5 205.4h1.5v.2h-1.5zM263 205.4h1.5v.2h-1.5zM265.5 205.4h1.5v.2h-1.5zM268 205.4h1.5v.2h-1.5zM270.5 205.4h1.5v.2h-1.5zM273 205.4h1.5v.2h-1.5zM275.5 205.4h1.5v.2h-1.5zM278 205.4h1.5v.2h-1.5zM280.5 205.4h1.5v.2h-1.5zM283 205.4h1.5v.2h-1.5zM285.5 205.4h1.5v.2h-1.5zM288 205.4h1.5v.2h-1.5zM290.5 205.4h1.5v.2h-1.5zM293 205.4h1.5v.2h-1.5zM295.5 205.4h1.5v.2h-1.5zM298 205.4h1.5v.2h-1.5zM300.5 205.4h1.5v.2h-1.5zM303 205.4h1.5v.2h-1.5zM305.5 205.4h1.5v.2h-1.5zM308 205.4h1.5v.2h-1.5zM310.5 205.4h1.5v.2h-1.5zM313 205.4h1.5v.2h-1.5zM315.5 205.4h1.5v.2h-1.5zM318 205.4h1.5v.2h-1.5zM320.5 205.4h1.5v.2h-1.5zM323 205.4h1.5v.2h-1.5zM325.5 205.4h1.5v.2h-1.5zM328 205.4h1.5v.2h-1.5zM330.5 205.4h1.4v.2h-1.4z"/>
<path d="M250.5 235.9h1.5v.2h-1.5zM253 235.9h1.5v.2h-1.5zM255.5 235.9h1.5v.2h-1.5zM258 235.9h1.5v.2h-1.5zM260.5 235.9h1.5v.2h-1.5zM263 235.9h1.5v.2h-1.5zM265.5 235.9h1.5v.2h-1.5zM268 235.9h1.5v.2h-1.5zM270.5 235.9h1.5v.2h-1.5zM273 235.9h1.5v.2h-1.5zM275.5 235.9h1.5v.2h-1.5zM278 235.9h1.5v.2h-1.5zM280.5 235.9h1.5v.2h-1.5zM283 235.9h1.5v.2h-1.5zM285.5 235.9h1.5v.2h-1.5zM288 235.9h1.5v.2h-1.5zM290.5 235.9h1.5v.2h-1.5zM293 235.9h1.5v.2h-1.5zM295.5 235.9h1.5v.2h-1.5zM298 235.9h1.5v.2h-1.5zM300.5 235.9h1.5v.2h-1.5zM303 235.9h1.5v.2h-1.5zM305.5 235.9h1.5v.2h-1.5zM308 235.9h1.5v.2h-1.5zM310.5 235.9h1.5v.2h-1.5zM313 235.9h1.5v.2h-1.5zM315.5 235.9h1.5v.2h-1.5zM318 235.9h1.5v.2h-1.5zM320.5 235.9h1.5v.2h-1.5zM323 235.9h1.5v.2h-1.5zM325.5 235.9h1.5v.2h-1.5zM328 235.9h1.5v.2h-1.5zM330.5 235.9h1.4v.2h-1.4z"/>
<path d="M250.5 225.8h1.5v.1h-1.5zM253 225.8h1.5v.1h-1.5zM255.5 225.8h1.5v.1h-1.5zM258 225.8h1.5v.1h-1.5zM260.5 225.8h1.5v.1h-1.5zM263 225.8h1.5v.1h-1.5zM265.5 225.8h1.5v.1h-1.5zM268 225.8h1.5v.1h-1.5zM270.5 225.8h1.5v.1h-1.5zM273 225.8h1.5v.1h-1.5zM275.5 225.8h1.5v.1h-1.5zM278 225.8h1.5v.1h-1.5zM280.5 225.8h1.5v.1h-1.5zM283 225.8h1.5v.1h-1.5zM285.5 225.8h1.5v.1h-1.5zM288 225.8h1.5v.1h-1.5zM290.5 225.8h1.5v.1h-1.5zM293 225.8h1.5v.1h-1.5zM295.5 225.8h1.5v.1h-1.5zM298 225.8h1.5v.1h-1.5zM300.5 225.8h1.5v.1h-1.5zM303 225.8h1.5v.1h-1.5zM305.5 225.8h1.5v.1h-1.5zM308 225.8h1.5v.1h-1.5zM310.5 225.8h1.5v.1h-1.5zM313 225.8h1.5v.1h-1.5zM315.5 225.8h1.5v.1h-1.5zM318 225.8h1.5v.1h-1.5zM320.5 225.8h1.5v.1h-1.5zM323 225.8h1.5v.1h-1.5zM325.5 225.8h1.5v.1h-1.5zM328 225.8h1.5v.1h-1.5zM330.5 225.8h1.4v.1h-1.4z"/>
</g>
<path d="M250.5 245.1v14.9M331.9 245.1v14.9M249.5 260.5l2 2M250.5 261.5h81.4M330.9 260.5l2 2" fill="none" stroke="#333" stroke-width=".21"/>
<path d="M347.5 4.6h67.8v287.6h-67.8z" fill="none" stroke="#000" stroke-width=".26"/>
<g fill="#f2f2f2">
<path d="M350.8 26.2h19.6v6.6h-19.6z"/>
<path d="M350.8 32.8h19.6v6.6h-19.6z"/>
<path d="M350.8 39.4h19.6v6.6h-19.6z"/>
<path d="M350.8 46h19.6v6.7h-19.6z"/>
<path d="M350.8 52.7h19.6v6.6h-19.6z"/>
<path d="M350.8 59.3h19.6v6.6h-19.6z"/>
<path d="M350.8 65.9h19.6v6.6h-19.6z"/>
<path d="M350.8 72.5h19.6v18.8h-19.6z"/>
<path d="M350.8 91.3h19.6v6.6h-19.6z"/>
</g>
<g fill="none" stroke="#000" stroke-width=".26">
<path d="M350.8 26.3h61.4M350.8 32.9h61.4M350.8 39.6h61.4M351 26.2v72M370.5 26.2v72M412.1 26.2v72M350.8 46.2h61.4M350.8 52.8h61.4M350.8 59.4h61.4M350.8 66h61.4M350.8 72.6h61.4M350.8 91.4h61.4"/>
<path d="M350.8 98h61.4"/>
</g>
<path d="M351 282.2h61.1v6.9h-61.1z" fill="none" stroke="#c00" stroke-width=".26"/>
<text font-size="5" x="350.7" y="12.7">單面牆模規劃圖說</text>
<g font-size="4">
<text x="20.5" y="14.5">牆模板立面圖（自背撐架側看） S=1:30</text>
<text x="235.5" y="14.5">六分板配置圖 S=1:30</text>
</g>
<g font-size="2.9">
<text x="352.2" y="30.4">工程規格</text>
<text x="371.9" y="30.4">H 6.20 m × W 2.44 m 乙座</text>
<text x="352.2" y="37">圖名</text>
<text x="371.9" y="37">牆模板立面圖／六分板配置圖</text>
<text x="352.2" y="43.7">比例</text>
<text x="371.9" y="43.7">1:30</text>
<text x="352.2" y="50.3">單位</text>
<text x="371.9" y="50.3">mm（高程 m）</text>
<text x="352.2" y="56.9">日期</text>
<text x="371.9" y="56.9">2026-11-20</text>
<text x="352.2" y="63.5">設計</text>
<text x="352.2" y="70.1">審核</text>
<text x="352.2" y="82.8">技師簽證</text>
<text x="352.2" y="95.5">圖號</text>
<text x="371.9" y="95.5">S-01</text>
</g>
<g font-size="2.8">
<text x="350.7" y="18.3">系統：實固三角背撐架單面牆模｜參考 SUCOOT-</text>
<text x="350.7" y="22">00A-F01/F02</text>
<text x="350.7" y="105">圖說目錄</text>
<text x="350.7" y="109.5">S-01 立面圖／六分板配置圖</text>
<text x="350.7" y="114">S-02 剖面圖／側壓分布</text>
<text x="350.7" y="118.3">S-03 單元平面圖</text>
<text x="350.7" y="122.8">S-04 Detail A／細部詳圖</text>
<text x="350.7" y="127.3">S-05 設計說明／計算摘要／材料表</text>
</g>
<text font-size="2.8" fill="#c00" x="352.5" y="286.3">規劃示意，施工前須經專業技師簽證</text>
<g font-size="2.4">
<text x="139.5" y="24.3">槽鋼 75×40×t5 L=2.0m</text>
<text x="139.5" y="106.3">Top Beam 135×50 L=2.4m（21支）</text>
<text x="139.5" y="114.7">鋼管 Ø48.6 L=2.4m＋萬向活扣（斜材內側 EL.2.00、3.80）</text>
<text x="139.5" y="129.7">鋼管 Ø48.6＋萬向活扣（斜材內側）</text>
<text x="139.5" y="168">槽鋼 75×40×t5 L=2.0m（斜材內側 EL.1.00、2.60）</text>
<text x="139.5" y="206.3">TSF-2 三角背撐架</text>
<text x="139.5" y="251.3">下調整座 Ø60</text>
</g>
<g font-size="2.2">
<text x="11.4" y="141.3" transform="rotate(-90 11.4 141.3)">6410</text>
<text x="88.6" y="260.7">2440</text>
<text x="288.6" y="260.7">2440</text>
</g>
<g font-size="2.1">
<text x="282.1" y="53.9">P6</text>
<text x="285.2" y="53.9">1220×2440×18</text>
<text x="282.1" y="94.5">P5</text>
<text x="285.2" y="94.5">1220×2440×18</text>
<text x="282.1" y="135.2">P4</text>
<text x="285.2" y="135.2">1220×2440×18</text>
<text x="282.1" y="175.9">P3</text>
<text x="285.2" y="175.9">1220×2440×18</text>
<text x="282.1" y="216.5">P2</text>
<text x="285.2" y="216.5">1220×2440×18</text>
</g>
<g font-size="2" fill="#05a">
<text x="138.5" y="37.5">▽ 澆置面 EL.+6.20</text>
<text x="138.5" y="234.2">▽ 既有混凝土頂 EL.+0.30</text>
</g>
<g font-size="2">
<text x="54.9" y="253.4">370</text>
<text x="88.8" y="253.4">1700</text>
<text x="123.9" y="253.4">370</text>
<text x="280.2" y="275.5">六分板橫放（面紋水平）</text>
<text x="280.2" y="283.9">接縫落於 Top Beam 上緣</text>
</g>
<g font-size="1.9">
<text x="36.4" y="35.7" transform="rotate(-90 36.4 35.7)">130</text>
<text x="23.1" y="54.5" transform="rotate(-90 23.1 54.5)">1220</text>
<text x="36.4" y="54.5" transform="rotate(-90 36.4 54.5)">3@305</text>
<text x="36.4" y="71.7" transform="rotate(-90 36.4 71.7)">200</text>
<text x="23.1" y="95.1" transform="rotate(-90 23.1 95.1)">1220</text>
<text x="23.1" y="135.8" transform="rotate(-90 23.1 135.8)">1220</text>
<text x="36.4" y="153.4" transform="rotate(-90 36.4 153.4)">05</text>
<text x="36.4" y="158.3" transform="rotate(-90 36.4 158.3)">16@3</text>
<text x="23.1" y="176.5" transform="rotate(-90 23.1 176.5)">1220</text>
<text x="23.1" y="217.1" transform="rotate(-90 23.1 217.1)">1220</text>
<text x="23.1" y="242.1" transform="rotate(-90 23.1 242.1)">310</text>
<text x="36.4" y="242.5" transform="rotate(-90 36.4 242.5)">285</text>
</g>
<g font-size="1.9" fill="#c00">
<text x="138.5" y="59.5">中/上層接合 EL.+5.66</text>
<text x="138.5" y="192.9">下/中層接合 EL.+1.66</text>
</g>
<text font-size="1.8" x="89" y="26.1">2000</text>
</svg>
